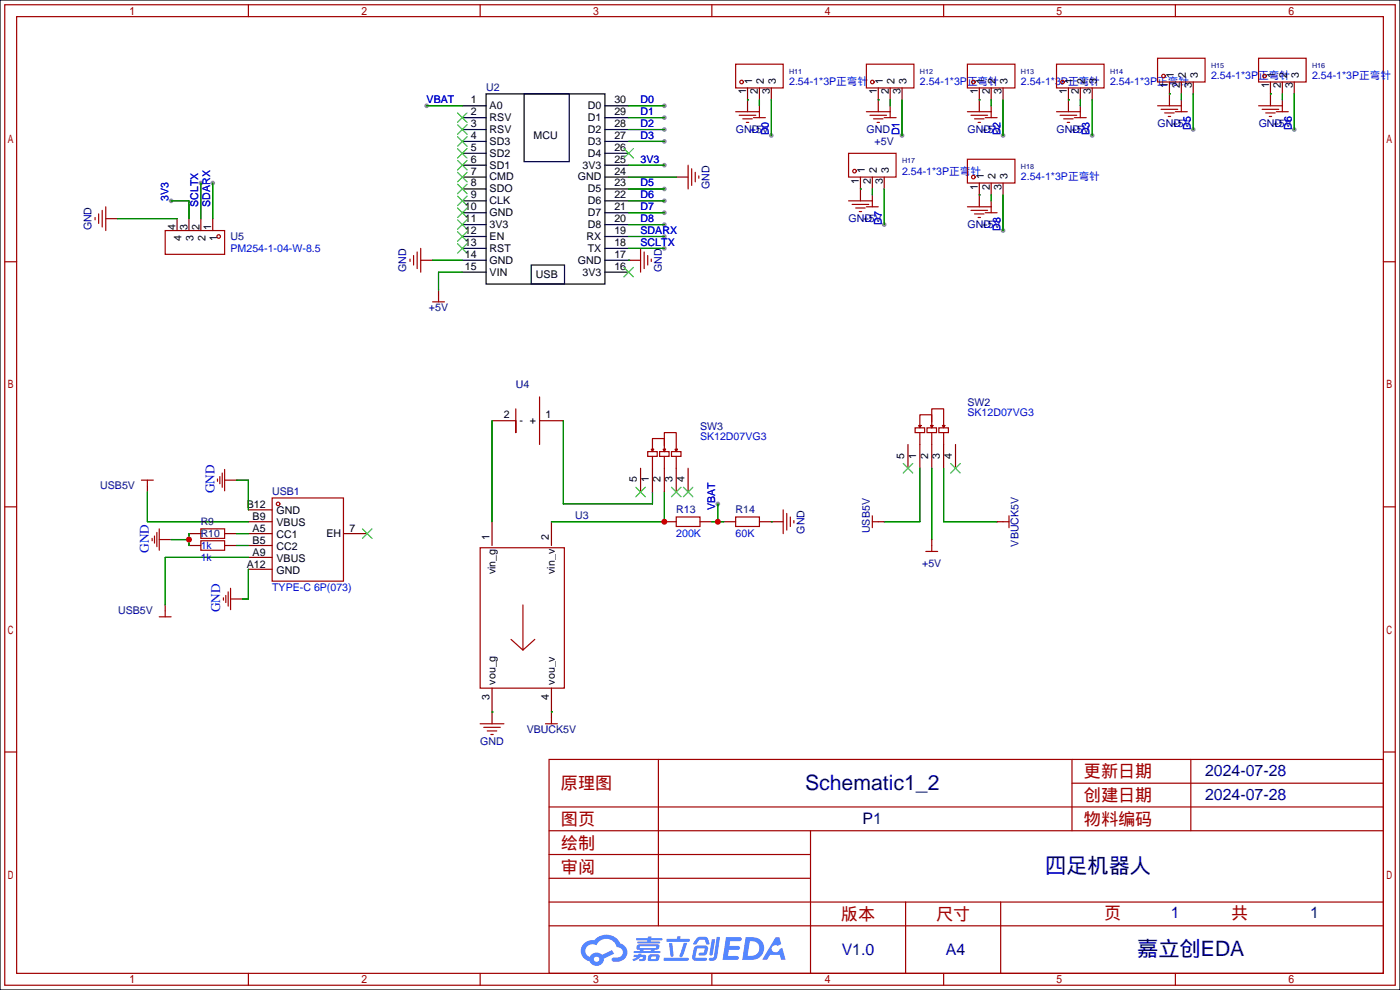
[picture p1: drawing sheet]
<svg xmlns="http://www.w3.org/2000/svg" width="299mm" height="212mm" viewBox="0 0 299 212" stroke-linecap="round" stroke-linejoin="round" font-family="sans-serif">
<path d="M0 0h299.2v211.6h-299.2z" fill="#fff" stroke="#000" stroke-width=".25"/>
<g fill="#999">
<circle cx="142" cy="25.1" r=".51"/>
<circle cx="142" cy="27.7" r=".51"/>
<circle cx="142" cy="30.2" r=".51"/>
<circle cx="142" cy="40.4" r=".51"/>
<circle cx="142" cy="42.9" r=".51"/>
<circle cx="142" cy="45.5" r=".51"/>
<circle cx="142" cy="48" r=".51"/>
<circle cx="142" cy="53.1" r=".51"/>
<circle cx="142" cy="50.5" r=".51"/>
<circle cx="91.2" cy="22.6" r=".51"/>
<circle cx="142" cy="35.3" r=".51"/>
<circle cx="142" cy="22.6" r=".51"/>
<circle cx="45.5" cy="39.1" r=".51"/>
<circle cx="36.6" cy="42.9" r=".51"/>
<circle cx="42.9" cy="39.1" r=".51"/>
<circle cx="164.8" cy="29" r=".51"/>
<circle cx="192.8" cy="29" r=".51"/>
<circle cx="214.4" cy="29" r=".51"/>
<circle cx="233.4" cy="29" r=".51"/>
<circle cx="255" cy="27.7" r=".51"/>
<circle cx="276.6" cy="27.7" r=".51"/>
<circle cx="189" cy="48" r=".51"/>
<circle cx="214.4" cy="49.3" r=".51"/>
<circle cx="153.4" cy="107.7" r=".51"/>
</g>
<g fill="none" stroke="#a10000" stroke-width=".25">
<path d="M1 1h297.2v209.6h-297.2zM3.6 3.6h292.1v204.4h-292.1zM53.1 1v2.6M102.6 1v2.6M152.1 1v2.6M201.7 1v2.6M251.2 1v2.6M1 55.9h2.6M295.7 55.9h2.5M1 108.3h2.6M295.7 108.3h2.5M1 160.7h2.6"/>
<path d="M117.3 162.3h178.4v45.7h-178.4zM117.3 177.5h178.4M117.3 172.5h178.4M140.7 162.3v35.6M173.2 177.5v30.5M229.1 162.3v15.2M229.1 167.4h66.6M254.5 162.3v15.2M295.7 160.7h2.5M117.3 182.6h55.9M117.3 197.9h178.4M117.3 192.8h178.4"/>
<path d="M117.3 187.7h55.9M193.5 192.8v15.2M213.9 192.8v15.2M53.1 208v2.6M102.6 208v2.6M152.1 208v2.6M201.7 208v2.6M251.2 208v2.6"/>
</g>
<g fill="#5487ff">
<path d="M155.2 200.3h2.6a.48 .48 0 0 1 .7 .4 .48 .48 0 0 1-.6 .4h-1.8l-.2 1.1h1.9a.43 .43 0 0 1 .4 .4 .43 .43 0 0 1-.5 .4h-1.9l-.2 1.3h1.7a.45 .45 0 0 1 .5 .2 .45 .45 0 0 1-.1 .6h-3.3z"/>
<path d="M165.7 200.3h.9l.4 1.5-.8 .3a.84 .84 0 0 0-1.2 .3 .84 .84 0 0 0 .4 1.1 .84 .84 0 0 0 1.1-.4l.1-.2 .6-.3 .7 2.5h-1l-.2-1h-2.1l-.6 1h-1.1z"/>
<path d="M152.1 200.8h.7l-.5 3.1a.36 .36 0 0 1-.3 .3 .36 .36 0 0 1-.4-.3z"/>
<path d="M153.2 200.2h.7l-.6 4.3a1.13 1.13 0 0 1-1.8 .6l.2-.4h.7l.2-.2z"/>
<path d="M148.9 200.6l.6-.4h1a.77 .77 0 0 1 .9 .5l.3 1-.2 .2h-.5l-.3-.9-.2-.2-1 .1-.7 1-.6-.1-.1-.2z"/>
<path d="M148.4 202.4l.6-.3h1.7a.81 .81 0 0 1 .7 .5 .81 .81 0 0 1-.2 .8 .81 .81 0 0 1-.9 .8h-.7a.32 .32 0 0 1-.3-.3 .32 .32 0 0 1 .4-.3h.7l.2-.9-1.6 .1-.4 1.8 2.2 .1a.32 .32 0 0 1 .3 .4 .32 .32 0 0 1-.4 .2h-2.2l-.5-.3-.1-.5z"/>
<path d="M141.9 204.7h5a.33 .33 0 0 1 .3 .3 .33 .33 0 0 1-.3 .3h-4.9l-.2-.1z"/>
<path d="M146.1 201.5h.8l-.7 2a.98 .98 0 0 1-.7 1.1l-.3-.3z"/>
<path d="M143 201.6h.7l.3 2.5a.34 .34 0 0 1-.3 .4 .34 .34 0 0 1-.4-.3z"/>
<path d="M142.5 200.7h2.1l.3-.6h.6l-.1 .6h1.7a.32 .32 0 0 1 .4 .3 .32 .32 0 0 1-.4 .3h-4.5l-.2-.2z"/>
<path d="M135.5 204.1h.9l.1-.3h.6v.3h.8a.82 .82 0 0 1-.5 1.3h-.8v-.4l.7-.1 .1-.3a.68 .68 0 0 0-1 .4l-1.1 .4-.1-.4 .9-.5h-.7z"/>
<path d="M136 200.5h2.4l.1-.3h.7v.3h2.2l.2 .3-.2 .2h-2.3v.2h1.8l.2 .3-.2 .1h-4.5l-.1-.4h2l.1-.2h-2.3l-.1-.2z"/>
<path d="M159.4 200.3l-.8 4.9h1.7a2.5 2.5 0 0 0 3-2.5 2.5 2.5 0 0 0-3.1-2.4zM160.3 201.1a1.61 1.61 0 0 1 2 1.5 1.61 1.61 0 0 1-1.8 1.7h-.7z"/>
<path d="M136.2 202a.55 .55 0 0 0-.2 .8 .55 .55 0 0 0 .7 .2l.1 .3h-1.3v.3l5.4 .1 .3-.2-.2-.2h-1.2l.2-.3a.7 .7 0 0 0 .8-.3 .7 .7 0 0 0 0-.8l-4.2-.1zM136.8 202.3l3.3-.1 .1 .1-.2 .3h-3.2zM137.5 203h1.7l-.2 .3h-1.4z"/>
<path d="M138.6 204.2a1.05 1.05 0 0 0 0 1.2 2.91 2.91 0 0 0 2.2-.2 .98 .98 0 0 0 0-1.2h-1.6zM139.2 204.5l.9-.1 .1 .4-.2 .2-.8-.1z"/>
<path d="M124.9 201.6a2.23 2.23 0 0 0-.7 2.3 2.23 2.23 0 0 0 1.8 1.6 1.58 1.58 0 0 0 1.8 .9 1.58 1.58 0 0 0 1.3-1.5l2.2-1.1-.5-.7-2.1 1a1.65 1.65 0 0 0-2.7 .4 1.45 1.45 0 0 1-.8-1.9 1.45 1.45 0 0 1 2-.7l.3 .1a2.3 2.3 0 0 1 2.3-1.3 2.3 2.3 0 0 1 2 1.7 1.12 1.12 0 0 1 1.3 1 1.12 1.12 0 0 1-1.1 1.2h-.7a.45 .45 0 0 0-.6 .4 .45 .45 0 0 0 .5 .5 2.21 2.21 0 0 0 2.2-.5 2.21 2.21 0 0 0 .5-2.3 2.13 2.13 0 0 0-1.3-1.1 3.3 3.3 0 0 0-5.6-.7l-1.1 .1zM127 205a.57 .57 0 0 1 1.1 0 .57 .57 0 0 1-1.1 0z"/>
</g>
<g fill="none" stroke="#000" stroke-width=".25">
<path d="M98.8 22.6h5.1M98.8 25.1h5.1M98.8 27.7h5.1M98.8 30.2h5.1M98.8 32.8h5.1M98.8 35.3h5.1M98.8 37.8h5.1M103.9 20.1h25.4v40.6h-25.4zM112 20.1h9.7v14.4h-9.7zM129.3 22.6h5.1M129.3 25.1h5.1M129.3 27.7h5.1"/>
<path d="M129.3 30.2h5.1M129.3 32.8h5.1M129.3 35.3h5.1M129.3 37.8h5.1M98.8 40.4h5.1M98.8 42.9h5.1M98.8 45.5h5.1M98.8 48h5.1M98.8 50.5h5.1M98.8 53.1h5.1M98.8 55.6h5.1M98.8 58.2h5.1"/>
<path d="M113.5 56.6h7.1v4.1h-7.1zM129.3 40.4h5.1M129.3 42.9h5.1M129.3 45.5h5.1M129.3 48h5.1M129.3 50.5h5.1M129.3 53.1h5.1M129.3 55.6h5.1M129.3 58.2h5.1"/>
</g>
<g fill="none" stroke="#3c3" stroke-width=".25">
<path d="M97.8 24.1l2 2.1M97.8 26.7l2 2M97.8 29.2l2 2M97.8 31.8l2 2M97.8 34.3l2 2M97.8 36.8l2 2.1M97.8 39.4l2 2M99.8 24.1l-2 2.1M99.8 26.7l-2 2M99.8 29.2l-2 2M99.8 31.8l-2 2M99.8 34.3l-2 2"/>
<path d="M99.8 36.8l-2 2.1M99.8 39.4l-2 2M133.3 31.8l2.1 2M135.4 31.8l-2.1 2M97.8 41.9l2 2M97.8 44.4l2 2.1M97.8 47l2 2M97.8 49.5l2 2.1M97.8 52.1l2 2M99.8 41.9l-2 2M99.8 44.4l-2 2.1M99.8 47l-2 2"/>
<path d="M99.8 49.5l-2 2.1M99.8 52.1l-2 2M133.3 57.2l2.1 2M135.4 57.2l-2.1 2M193 99.1l2.1 2M195.1 99.1l-2.1 2M203.2 99.1l2 2M205.2 99.1l-2 2M77.5 113l2 2.1M79.5 113l-2 2.1M135.9 104.1l2 2.1M137.9 104.1l-2 2.1"/>
<path d="M143.5 104.1l2 2.1M145.5 104.1l-2 2.1M146 104.1l2.1 2.1M148.1 104.1l-2.1 2.1"/>
</g>
<g fill="none" stroke="#870000" stroke-width=".25">
<path d="M159.8 18.8v5.1M162.3 18.8v2.5M164.8 18.8v2.5M187.7 18.8v5.1M190.2 18.8v2.5M192.8 18.8v2.5M209.3 18.8v5.1M211.8 18.8v2.5M214.4 18.8v2.5M228.3 18.8v5.1M230.9 18.8v2.5M233.4 18.8v2.5"/>
<path d="M249.9 17.5v5.1M252.5 17.5v2.6M255 17.5v2.6M271.5 17.5v5.1M274.1 17.5v2.6M276.6 17.5v2.6M144.5 37.8h2.6M162.3 22.6v1.3M183.9 37.8v5.1M186.4 37.8v2.6M189 37.8v2.6M190.2 22.6v1.3"/>
<path d="M209.3 39.1v5.1M211.8 22.6v1.3M211.8 39.1v2.6M214.4 39.1v2.6M230.9 22.6v1.3M252.5 21.3v1.3M274.1 21.3v1.3M22.6 46.7h2.5M37.8 46.7v2.6M40.4 46.7v2.6M42.9 46.7v2.6M45.5 46.7v2.6"/>
<path d="M89.9 55.6h2.6M134.4 55.6h2.5M186.4 41.7v1.2M211.8 42.9v1.3M93.7 62v1.2M105.2 89.9h5M115.3 89.9h5.1M194.1 95v5.1M196.6 95v5.1M199.1 95v5.1M201.7 95v5.1M204.2 95v5.1"/>
<path d="M31.5 103.9v1.3M36.6 115.3h.1M40.4 114h2.5M40.4 116.6h2.5M48 114h2.5M48 116.6h2.5M50.5 102.6h.1M53.1 111.5h5.1M53.1 114h5.1M53.1 119.1h5.1M53.1 116.6h5.1M53.1 109h5.1"/>
<path d="M73.4 114h5.1M105.2 111.5v5.1M117.9 111.5v5.1M136.9 100.1v5.1M139.4 100.1v5.1M142 111.5h2.5M142 100.1v5.1M144.5 100.1v5.1M147.1 100.1v5.1M149.6 111.5h2.5M154.7 111.5h2.5M162.3 111.5h5.1"/>
<path d="M187.7 111.5h1.3M199.1 115.3v1.3M213.1 111.5h1.3M35.3 129.3v1.3M51.8 128h.1M53.1 121.7h5.1M105.2 147.1v7.6M117.9 147.1v6.3"/>
</g>
<g fill="none" stroke="#a10000" stroke-width=".25">
<path d="M157.2 13.7h10.2v5.1h-10.2zM185.2 13.7h10.1v5.1h-10.1zM206.8 13.7h10.1v5.1h-10.1zM225.8 13.7h10.2v5.1h-10.2zM247.4 12.4h10.2v5.1h-10.2zM269 12.4h10.1v5.1h-10.1zM147.1 35.3v5.1M147.8 36.1v3.5M148.6 36.8v2.1M149.4 37.6v.5M157.2 23.9h5.1v1.2M158 24.6h3.5"/>
<path d="M158.7 25.4h2.1M159.5 26.2h.5M161 25.1h2.6M181.4 32.8h10.1v5h-10.1zM185.2 23.9h5v1.2M185.9 24.6h3.6M186.7 25.4h2M187.5 26.2h.5M189 25.1h2.5M206.8 34h10.1v5.1h-10.1zM206.8 23.9h5v1.2M207.5 24.6h3.6"/>
<path d="M208.3 25.4h2M209 26.2h.5M210.6 25.1h2.5M225.8 23.9h5.1v1.2M226.6 24.6h3.5M227.3 25.4h2.1M228.1 26.2h.5M229.6 25.1h2.6M247.4 22.6h5.1v1.3M248.2 23.4h3.5M248.9 24.1h2.1M249.7 24.9h.5"/>
<path d="M251.2 23.9h2.5M269 22.6h5.1v1.3M269.7 23.4h3.6M270.5 24.1h2M271.3 24.9h.5M272.8 23.9h2.5M20.3 46.5v.5M21.1 45.7v2.1M21.8 45v3.5M22.6 44.2v5.1M35.3 49.3h12.7v5.1h-12.7zM87.6 55.4v.5"/>
<path d="M88.4 54.6v2M89.2 53.8v3.6M89.9 53.1v5.1M136.9 53.1v5.1M137.7 53.8v3.6M138.4 54.6v2M139.2 55.4v.5M181.4 42.9h5v1.3M182.1 43.7h3.6M182.9 44.4h2M183.6 45.2h.5M185.2 44.2h2.5"/>
<path d="M206.8 44.2h5v1.3M207.5 45h3.6M208.3 45.7h2M209 46.5h.5M210.6 45.5h2.5M92.5 64.5h2.5M93.7 63.2v1.3M110.2 87.4v5.1v-2.6M115.3 84.8v10.2M138.4 96.5h2.1v1h-2.1zM139.2 96h.5l-.3 .5zM139.4 96.3v-2.6h2.6v2.8"/>
<path d="M139.4 97.5v2.6M141 96.5h2v1h-2zM141.7 96h.5l-.2 .5zM142 95.2v-2.7h2.5v3.8M142 97.5v2.6M143.5 96.5h2v1h-2zM144.3 96h.5l-.3 .5zM144.5 97.5v2.6M195.6 91.4h2v1.1h-2zM196.3 90.9h.5l-.2 .5zM196.6 91.2v-2.6h2.5v2.8M196.6 92.5v2.5"/>
<path d="M198.1 91.4h2.1v1.1h-2.1zM198.9 90.9h.5l-.3 .5zM199.1 90.2v-2.8h2.6v3.8M199.1 92.5v2.5M200.7 91.4h2v1.1h-2zM201.4 90.9h.5l-.2 .5zM201.7 92.5v2.5M30.2 102.6h2.6M31.5 102.6v1.3M32.5 115.1v.5M33 114.6v1.5M33.5 113.8v3"/>
<path d="M34 115.3h2.6M34 113v4.6M42.9 113h5.1v2.1h-5.1zM42.9 115.6h5.1v2h-5.1zM46.5 102.4v.5M47 101.9v1.5M47.5 101.1v3M48 102.6h2.5M48 100.3v4.6M58.2 106.4h15.2v17.8h-15.2zM102.6 117.1h18v30h-18zM144.5 110.5h5.1v2h-5.1z"/>
<path d="M157.2 110.5h5.1v2h-5.1zM167.4 109v5M168.1 109.7v3.6M168.9 110.5v2M169.7 111.3v.5M186.4 110.2v2.6M186.4 111.5h1.3M197.9 117.9h2.5M199.1 116.6v1.3M214.4 111.5h1.2M215.6 110.2v2.6M34 131.8h2.6"/>
<path d="M35.3 130.6v1.2M47.8 127.8v.5M48.3 127.3v1.5M48.8 126.5v3M49.3 128h2.5M49.3 125.7v4.6M109.2 136.7l2.6 2.2M111.8 129.3v9.6l2.5-2.2M102.6 154.7h5.1M103.4 155.4h3.5M104.1 156.2h2.1M104.9 157h.5"/>
<path d="M116.6 154.7h2.5M117.9 153.4v1.3"/>
<circle cx="158.5" cy="17.5" r=".38"/>
<circle cx="186.4" cy="17.5" r=".38"/>
<circle cx="208" cy="17.5" r=".38"/>
<circle cx="227.1" cy="17.5" r=".38"/>
<circle cx="248.7" cy="16.3" r=".38"/>
<circle cx="270.3" cy="16.3" r=".38"/>
<circle cx="182.6" cy="36.6" r=".38"/>
<circle cx="208" cy="37.8" r=".38"/>
<circle cx="46.7" cy="50.5" r=".38"/>
<circle cx="59.4" cy="107.7" r=".38"/>
</g>
<g fill="none" stroke="#008700" stroke-width=".25">
<path d="M42.9 39.1v7.6M45.5 39.1v7.6M91.2 22.6h7.6M134.4 37.8h10.1M134.4 25.1h7.6M134.4 27.7h7.6M134.4 30.2h7.6M134.4 22.6h7.6M134.4 35.3h7.6M159.8 21.3h.1M162.3 21.3v1.3M164.8 21.3v7.7"/>
<path d="M187.7 21.3h.1M190.2 21.3v1.3M192.8 21.3v7.7M209.3 21.3h.1M211.8 21.3v1.3M214.4 21.3v7.7M228.3 21.3h.1M230.9 21.3v1.3M233.4 21.3v7.7M249.9 20.1h.1M252.5 20.1v1.2M255 20.1v7.6"/>
<path d="M271.5 20.1h.1M274.1 20.1v1.2M276.6 20.1v7.6M25.1 46.7h12.7M36.6 42.9h3.8v3.8M92.5 55.6h6.3M98.8 58.2h-5.1v3.8M134.4 55.6h.1M134.4 40.4h7.6M134.4 42.9h7.6M134.4 45.5h7.6M134.4 48h7.6"/>
<path d="M134.4 53.1h7.6M134.4 50.5h7.6M183.9 40.4h.1M186.4 40.4v1.3M189 40.4v7.6M209.3 41.7h.1M211.8 41.7v1.2M214.4 41.7v7.6M105.2 89.9v21.6M120.4 89.9v17.8h19v-2.5M31.5 105.2v6.3h21.6M36.6 115.3h3.8"/>
<path d="M40.4 114v2.6M50.5 102.6h2.6v6.4M50.5 114h2.6M50.5 116.6h2.6M53.1 119.1h-17.8v10.2M142 105.2v6.3h-24.1M152.1 111.5h2.6M153.4 107.7v3.8M164.8 111.5h.1M196.6 100.1v11.4h-7.6M199.1 100.1v15.2M201.7 100.1v11.4h11.4"/>
<path d="M53.1 121.7v6.3h-1.3M105.2 152.1h.1M117.9 152.1h.1"/>
</g>
<g fill="#c00">
<circle cx="142" cy="111.5" r=".63"/>
<circle cx="40.4" cy="115.3" r=".63"/>
<circle cx="153.4" cy="111.5" r=".63"/>
</g>
<g font-size="4.5" fill="#000080">
<text x="172.1" y="168.8">Schematic1_2</text>
<text x="223.4" y="186.6">四足机器人</text>
<text x="243" y="204.4">嘉立创EDA</text>
</g>
<g font-size="3.7" fill="#a00000">
<text x="231.6" y="166.2">更新日期</text>
<text x="119.9" y="168.7">原理图</text>
<text x="231.6" y="171.2">创建日期</text>
<text x="119.9" y="176.3">图页</text>
<text x="231.6" y="176.3">物料编码</text>
<text x="119.9" y="181.4">绘制</text>
<text x="119.9" y="186.5">审阅</text>
<text x="179.7" y="196.6">版本</text>
<text x="200" y="196.6">尺寸</text>
<text x="236" y="196.4">页</text>
<text x="263.1" y="196.4">共</text>
</g>
<g font-size="3.4" fill="#000080">
<text x="257.6" y="165.9">2024-07-28</text>
<text x="257.6" y="171">2024-07-28</text>
<text x="184.4" y="176.1">P1</text>
<text x="250.3" y="196.2">1</text>
<text x="280" y="196.2">1</text>
<text x="179.9" y="204">V1.0</text>
<text x="202.1" y="204">A4</text>
</g>
<g font-size="2.8" fill="#00f">
<text x="45.8" y="105.4" transform="rotate(-90 45.8 105.4)">GND</text>
<text x="31.8" y="118.1" transform="rotate(-90 31.8 118.1)">GND</text>
<text x="47.1" y="130.8" transform="rotate(-90 47.1 130.8)">GND</text>
</g>
<g font-size="2.3">
<text x="160.7" y="17.9" transform="rotate(-90 160.7 17.9)">1</text>
<text x="163.3" y="17.9" transform="rotate(-90 163.3 17.9)">2</text>
<text x="165.8" y="17.9" transform="rotate(-90 165.8 17.9)">3</text>
<text x="188.7" y="17.9" transform="rotate(-90 188.7 17.9)">1</text>
<text x="191.2" y="17.9" transform="rotate(-90 191.2 17.9)">2</text>
<text x="193.7" y="17.9" transform="rotate(-90 193.7 17.9)">3</text>
<text x="210.3" y="17.9" transform="rotate(-90 210.3 17.9)">1</text>
<text x="212.8" y="17.9" transform="rotate(-90 212.8 17.9)">2</text>
<text x="215.3" y="17.9" transform="rotate(-90 215.3 17.9)">3</text>
<text x="229.3" y="17.9" transform="rotate(-90 229.3 17.9)">1</text>
<text x="231.8" y="17.9" transform="rotate(-90 231.8 17.9)">2</text>
<text x="234.4" y="17.9" transform="rotate(-90 234.4 17.9)">3</text>
<text x="250.9" y="16.6" transform="rotate(-90 250.9 16.6)">1</text>
<text x="253.4" y="16.6" transform="rotate(-90 253.4 16.6)">2</text>
<text x="256" y="16.6" transform="rotate(-90 256 16.6)">3</text>
<text x="272.5" y="16.6" transform="rotate(-90 272.5 16.6)">1</text>
<text x="275" y="16.6" transform="rotate(-90 275 16.6)">2</text>
<text x="277.6" y="16.6" transform="rotate(-90 277.6 16.6)">3</text>
<text x="100.6" y="22.1">1</text>
<text x="104.6" y="23.3">A0</text>
<text x="125.6" y="23.3">D0</text>
<text x="131.3" y="22.1">30</text>
<text x="159.5" y="20.2" transform="rotate(-90 159.5 20.2)">1</text>
<text x="162" y="20.2" transform="rotate(-90 162 20.2)">2</text>
<text x="164.5" y="20.2" transform="rotate(-90 164.5 20.2)">3</text>
<text x="187.4" y="20.2" transform="rotate(-90 187.4 20.2)">1</text>
<text x="189.9" y="20.2" transform="rotate(-90 189.9 20.2)">2</text>
<text x="192.5" y="20.2" transform="rotate(-90 192.5 20.2)">3</text>
<text x="209" y="20.2" transform="rotate(-90 209 20.2)">1</text>
<text x="211.5" y="20.2" transform="rotate(-90 211.5 20.2)">2</text>
<text x="214.1" y="20.2" transform="rotate(-90 214.1 20.2)">3</text>
<text x="228" y="20.2" transform="rotate(-90 228 20.2)">1</text>
<text x="230.6" y="20.2" transform="rotate(-90 230.6 20.2)">2</text>
<text x="233.1" y="20.2" transform="rotate(-90 233.1 20.2)">3</text>
<text x="249.6" y="18.9" transform="rotate(-90 249.6 18.9)">1</text>
<text x="252.2" y="18.9" transform="rotate(-90 252.2 18.9)">2</text>
<text x="254.7" y="18.9" transform="rotate(-90 254.7 18.9)">3</text>
<text x="271.2" y="18.9" transform="rotate(-90 271.2 18.9)">1</text>
<text x="273.8" y="18.9" transform="rotate(-90 273.8 18.9)">2</text>
<text x="276.3" y="18.9" transform="rotate(-90 276.3 18.9)">3</text>
<text x="100.6" y="24.6">2</text>
<text x="100.6" y="27.1">3</text>
<text x="100.6" y="29.7">4</text>
<text x="104.6" y="25.9">RSV</text>
<text x="104.6" y="28.4">RSV</text>
<text x="114" y="29.7">MCU</text>
<text x="125.6" y="28.4">D2</text>
<text x="125.6" y="25.9">D1</text>
<text x="131.3" y="29.7">27</text>
<text x="131.3" y="27.1">28</text>
<text x="131.3" y="24.6">29</text>
<text x="100.6" y="32.2">5</text>
<text x="100.6" y="34.8">6</text>
<text x="104.6" y="31">SD3</text>
<text x="104.6" y="33.5">SD2</text>
<text x="125.6" y="33.5">D4</text>
<text x="125.6" y="31">D3</text>
<text x="131.3" y="34.8">25</text>
<text x="131.3" y="32.2">26</text>
<text x="100.6" y="37.3">7</text>
<text x="100.6" y="39.8">8</text>
<text x="104.6" y="36">SD1</text>
<text x="104.6" y="38.6">CMD</text>
<text x="104.6" y="41.1">SDO</text>
<text x="123.5" y="38.6">GND</text>
<text x="124.5" y="36">3V3</text>
<text x="125.6" y="41.1">D5</text>
<text x="131.3" y="39.8">23</text>
<text x="131.3" y="37.3">24</text>
<text x="183.6" y="39.2" transform="rotate(-90 183.6 39.2)">1</text>
<text x="184.9" y="36.9" transform="rotate(-90 184.9 36.9)">1</text>
<text x="186.1" y="39.2" transform="rotate(-90 186.1 39.2)">2</text>
<text x="187.4" y="36.9" transform="rotate(-90 187.4 36.9)">2</text>
<text x="188.7" y="39.2" transform="rotate(-90 188.7 39.2)">3</text>
<text x="189.9" y="36.9" transform="rotate(-90 189.9 36.9)">3</text>
<text x="209" y="40.5" transform="rotate(-90 209 40.5)">1</text>
<text x="210.3" y="38.2" transform="rotate(-90 210.3 38.2)">1</text>
<text x="211.5" y="40.5" transform="rotate(-90 211.5 40.5)">2</text>
<text x="212.8" y="38.2" transform="rotate(-90 212.8 38.2)">2</text>
<text x="214.1" y="40.5" transform="rotate(-90 214.1 40.5)">3</text>
<text x="215.3" y="38.2" transform="rotate(-90 215.3 38.2)">3</text>
<text x="99.3" y="44.9">10</text>
<text x="99.3" y="47.5">11</text>
<text x="100.6" y="42.4">9</text>
<text x="104.6" y="43.7">CLK</text>
<text x="104.6" y="46.2">GND</text>
<text x="125.6" y="46.2">D7</text>
<text x="125.6" y="43.7">D6</text>
<text x="131.3" y="47.5">20</text>
<text x="131.3" y="44.9">21</text>
<text x="131.3" y="42.4">22</text>
<text x="37.5" y="49.1" transform="rotate(-90 37.5 49.1)">4</text>
<text x="38.8" y="51.5" transform="rotate(-90 38.8 51.5)">4</text>
<text x="40.1" y="49.1" transform="rotate(-90 40.1 49.1)">3</text>
<text x="41.3" y="51.5" transform="rotate(-90 41.3 51.5)">3</text>
<text x="42.6" y="49.1" transform="rotate(-90 42.6 49.1)">2</text>
<text x="43.9" y="51.5" transform="rotate(-90 43.9 51.5)">2</text>
<text x="45.2" y="49.1" transform="rotate(-90 45.2 49.1)">1</text>
<text x="46.4" y="51.5" transform="rotate(-90 46.4 51.5)">1</text>
<text x="99.3" y="50">12</text>
<text x="99.3" y="52.5">13</text>
<text x="104.6" y="48.7">3V3</text>
<text x="104.6" y="51.3">EN</text>
<text x="104.6" y="53.8">RST</text>
<text x="125.4" y="51.3">RX</text>
<text x="125.6" y="53.8">TX</text>
<text x="125.6" y="48.7">D8</text>
<text x="131.3" y="52.5">18</text>
<text x="131.3" y="50">19</text>
<text x="99.3" y="55.1">14</text>
<text x="99.3" y="57.6">15</text>
<text x="104.6" y="56.4">GND</text>
<text x="104.6" y="58.9">VIN</text>
<text x="114.6" y="59.4">USB</text>
<text x="123.5" y="56.4">GND</text>
<text x="124.5" y="58.9">3V3</text>
<text x="131.3" y="57.6">16</text>
<text x="131.3" y="55.1">17</text>
<text x="107.7" y="89.4">2</text>
<text x="116.6" y="89.4">1</text>
<text x="111" y="90.6">- +</text>
<text x="193.3" y="98" transform="rotate(-90 193.3 98)">5</text>
<text x="195.8" y="98" transform="rotate(-90 195.8 98)">1</text>
<text x="198.3" y="98" transform="rotate(-90 198.3 98)">2</text>
<text x="200.9" y="98" transform="rotate(-90 200.9 98)">3</text>
<text x="203.4" y="98" transform="rotate(-90 203.4 98)">4</text>
<text x="136.1" y="103.1" transform="rotate(-90 136.1 103.1)">5</text>
<text x="138.6" y="103.1" transform="rotate(-90 138.6 103.1)">1</text>
<text x="141.2" y="103.1" transform="rotate(-90 141.2 103.1)">2</text>
<text x="143.7" y="103.1" transform="rotate(-90 143.7 103.1)">3</text>
<text x="146.3" y="103.1" transform="rotate(-90 146.3 103.1)">4</text>
<text x="52.7" y="108.7">B12</text>
<text x="54" y="113.7">A5</text>
<text x="54" y="111.2">B9</text>
<text x="59.1" y="112.5">VBUS</text>
<text x="59.1" y="109.9">GND</text>
<text x="74.7" y="113.7">7</text>
<text x="54" y="118.8">A9</text>
<text x="54" y="116.3">B5</text>
<text x="59.1" y="115">CC1</text>
<text x="59.1" y="117.5">CC2</text>
<text x="69.7" y="114.8">EH</text>
<text x="104.6" y="115.3" transform="rotate(-90 104.6 115.3)">1</text>
<text x="117.3" y="115.3" transform="rotate(-90 117.3 115.3)">2</text>
<text x="52.7" y="121.4">A12</text>
<text x="59.1" y="122.6">GND</text>
<text x="59.1" y="120.1">VBUS</text>
<text x="105.9" y="122.8" transform="rotate(-90 105.9 122.8)">vin_g</text>
<text x="118.6" y="122.6" transform="rotate(-90 118.6 122.6)">vin_v</text>
<text x="104.6" y="149.6" transform="rotate(-90 104.6 149.6)">3</text>
<text x="105.9" y="146.3" transform="rotate(-90 105.9 146.3)">vou_g</text>
<text x="117.3" y="149.6" transform="rotate(-90 117.3 149.6)">4</text>
<text x="118.6" y="146.3" transform="rotate(-90 118.6 146.3)">vou_v</text>
</g>
<g font-size="2.3" fill="#00f">
<text x="258.8" y="17">2.54-1*3P正弯针</text>
<text x="280.4" y="17">2.54-1*3P正弯针</text>
<text x="91.2" y="22.1">VBAT</text>
<text x="136.9" y="22.1">D0</text>
<text x="168.7" y="18.3">2.54-1*3P正弯针</text>
<text x="196.6" y="18.3">2.54-1*3P正弯针</text>
<text x="218.2" y="18.3">2.54-1*3P正弯针</text>
<text x="237.2" y="18.3">2.54-1*3P正弯针</text>
<text x="136.9" y="24.6">D1</text>
<text x="136.9" y="27.1">D2</text>
<text x="136.9" y="29.7">D3</text>
<text x="164.3" y="29" transform="rotate(-90 164.3 29)">D0</text>
<text x="192.2" y="29" transform="rotate(-90 192.2 29)">D1</text>
<text x="213.8" y="29" transform="rotate(-90 213.8 29)">D2</text>
<text x="232.9" y="29" transform="rotate(-90 232.9 29)">D3</text>
<text x="254.5" y="27.7" transform="rotate(-90 254.5 27.7)">D5</text>
<text x="276.1" y="27.7" transform="rotate(-90 276.1 27.7)">D6</text>
<text x="136.9" y="34.8">3V3</text>
<text x="136.9" y="39.8">D5</text>
<text x="192.8" y="37.3">2.54-1*3P正弯针</text>
<text x="218.2" y="38.6">2.54-1*3P正弯针</text>
<text x="36" y="42.9" transform="rotate(-90 36 42.9)">3V3</text>
<text x="42.4" y="44.2" transform="rotate(-90 42.4 44.2)">SCLTX</text>
<text x="44.9" y="44.2" transform="rotate(-90 44.9 44.2)">SDARX</text>
<text x="136.9" y="42.4">D6</text>
<text x="136.9" y="44.9">D7</text>
<text x="136.9" y="47.5">D8</text>
<text x="49.3" y="53.8">PM254-1-04-W-8.5</text>
<text x="136.9" y="52.5">SCLTX</text>
<text x="136.9" y="50">SDARX</text>
<text x="188.4" y="48" transform="rotate(-90 188.4 48)">D7</text>
<text x="213.8" y="49.3" transform="rotate(-90 213.8 49.3)">D8</text>
<text x="206.8" y="88.9">SK12D07VG3</text>
<text x="149.6" y="93.9">SK12D07VG3</text>
<text x="152.9" y="109" transform="rotate(-90 152.9 109)">VBAT</text>
<text x="144.5" y="114.8">200K</text>
<text x="157.2" y="114.8">60K</text>
<text x="58.2" y="126.2">TYPE-C 6P(073)</text>
</g>
<g font-size="2.3" fill="#000080">
<text x="103.9" y="19.5">U2</text>
<text x="157.2" y="28.4">GND</text>
<text x="160.3" y="28.4">+5V</text>
<text x="185.2" y="28.4">GND</text>
<text x="206.8" y="28.4">GND</text>
<text x="209.8" y="28.4">+5V</text>
<text x="225.8" y="28.4">GND</text>
<text x="228.8" y="28.4">+5V</text>
<text x="247.4" y="27.1">GND</text>
<text x="250.4" y="27.1">+5V</text>
<text x="269" y="27.1">GND</text>
<text x="272" y="27.1">+5V</text>
<text x="186.9" y="31">+5V</text>
<text x="151.6" y="40.4" transform="rotate(-90 151.6 40.4)">GND</text>
<text x="181.4" y="47.5">GND</text>
<text x="184.4" y="47.5">+5V</text>
<text x="19.5" y="49.3" transform="rotate(-90 19.5 49.3)">GND</text>
<text x="49.3" y="51.3">U5</text>
<text x="206.8" y="48.7">GND</text>
<text x="209.8" y="48.7">+5V</text>
<text x="86.8" y="58.1" transform="rotate(-90 86.8 58.1)">GND</text>
<text x="141.4" y="58.1" transform="rotate(-90 141.4 58.1)">GND</text>
<text x="91.7" y="66.5">+5V</text>
<text x="110.2" y="83">U4</text>
<text x="206.8" y="86.8">SW2</text>
<text x="149.6" y="91.9">SW3</text>
<text x="21.4" y="104.6">USB5V</text>
<text x="58.2" y="105.9">USB1</text>
<text x="122.9" y="111">U3</text>
<text x="144.5" y="109.7">R13</text>
<text x="157.2" y="109.7">R14</text>
<text x="185.9" y="114" transform="rotate(-90 185.9 114)">USB5V</text>
<text x="171.9" y="114" transform="rotate(-90 171.9 114)">GND</text>
<text x="217.6" y="116.8" transform="rotate(-90 217.6 116.8)">VBUCK5V</text>
<text x="197.1" y="121.1">+5V</text>
<text x="25.2" y="131.3">USB5V</text>
<text x="102.6" y="159.2">GND</text>
<text x="112.6" y="156.7">VBUCK5V</text>
</g>
<g font-size="2.2" fill="#000080">
<text x="42.9" y="112.2">R9</text>
<text x="42.9" y="114.8">R10</text>
</g>
<g font-size="2.2" fill="#00f">
<text x="42.9" y="117.3">1k</text>
<text x="42.9" y="119.9">1k</text>
</g>
<g font-size="1.5" fill="#000080">
<text x="168.7" y="15.9">H11</text>
<text x="196.6" y="15.9">H12</text>
<text x="218.2" y="15.9">H13</text>
<text x="237.2" y="15.9">H14</text>
<text x="258.8" y="14.6">H15</text>
<text x="280.4" y="14.6">H16</text>
<text x="192.8" y="34.9">H17</text>
<text x="218.2" y="36.2">H18</text>
</g>
</svg>
